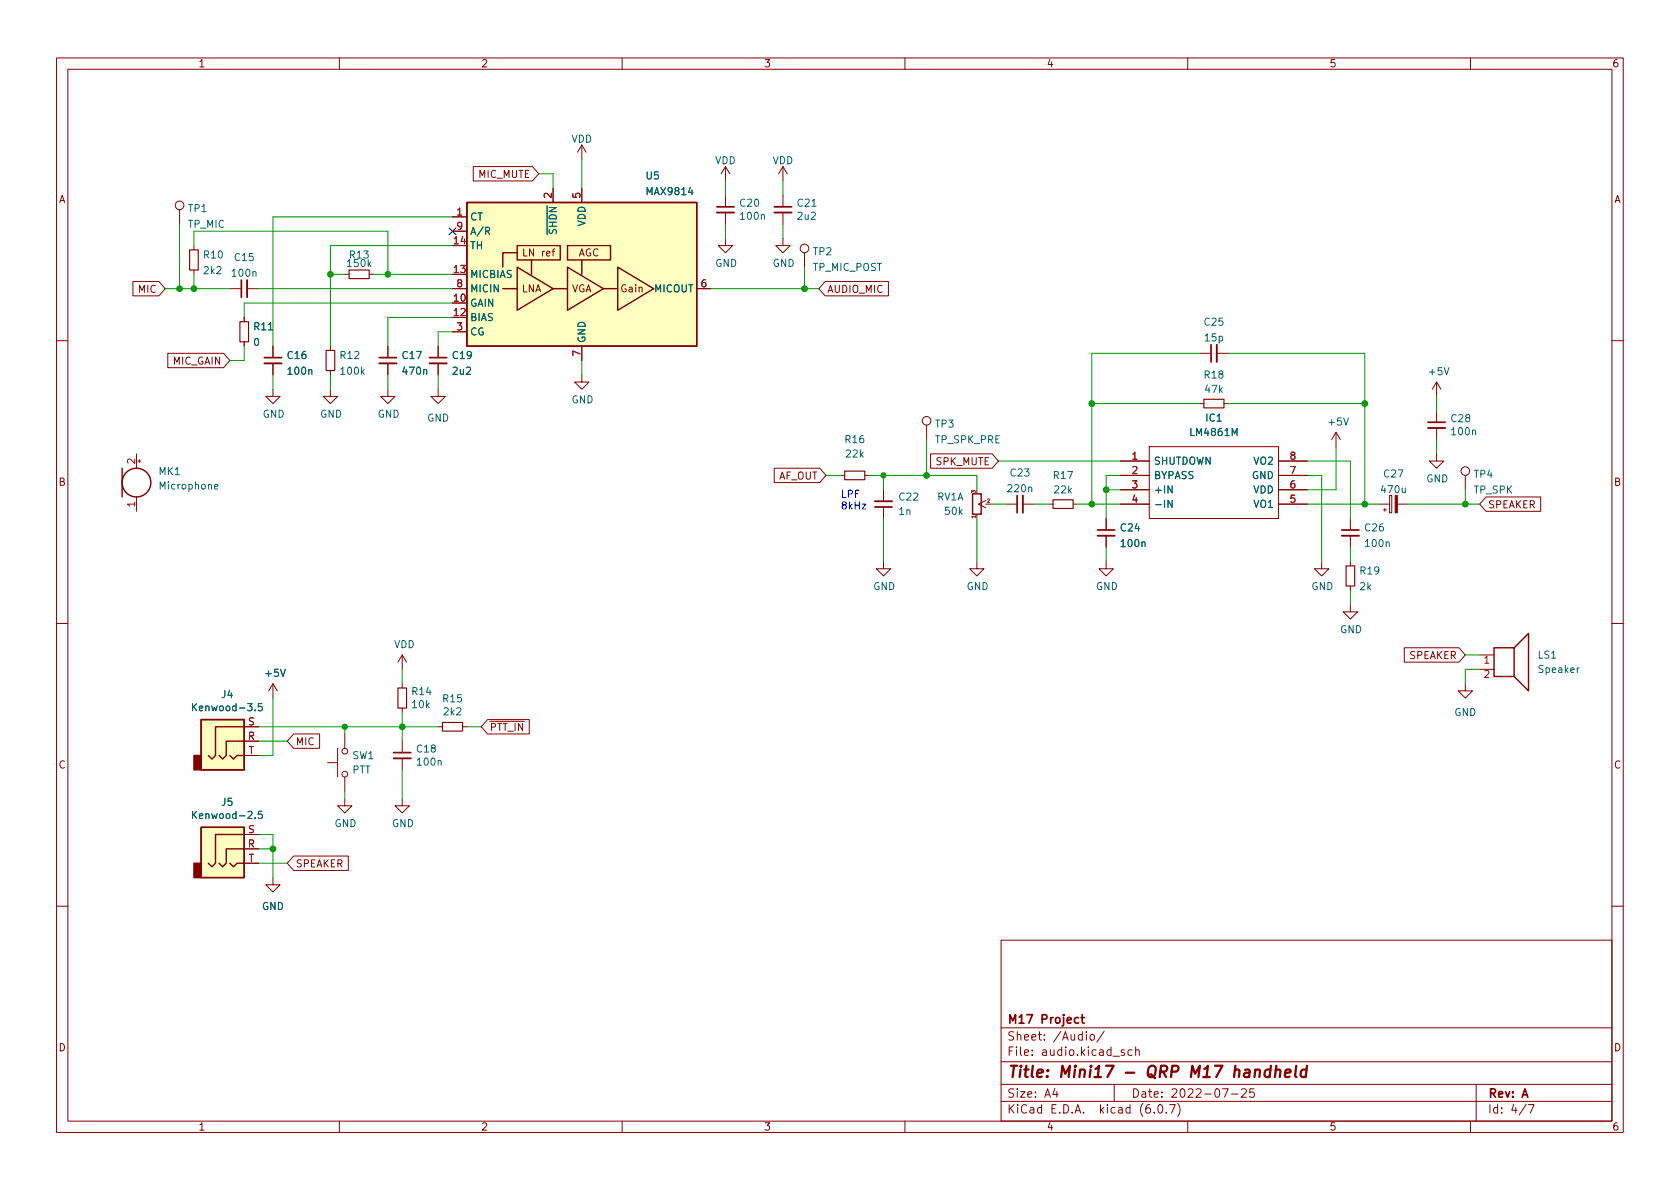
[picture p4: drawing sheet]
<svg xmlns="http://www.w3.org/2000/svg" width="297mm" height="210mm" viewBox="0 0 297 210" stroke-linecap="round" stroke-linejoin="round" font-family="sans-serif">
<g fill="none" stroke="#840000" stroke-width=".18">
<path d="M10 10.2h277v190.1h-277zM12 12.2h273v186.1h-273zM60 10.2v2M110 10.2v2M160 10.2v2M210 10.2v2M260 10.2v2M31.7 37.1v2.5M80 38.3h2.5M83.7 29.5h10.4l1.1 1.2-1.1 1.3h-10.4zM97.8 33.3v2.5M102.9 25.6l-.8 1.3"/>
<path d="M102.9 25.6v2.6M102.9 33.3v2.5M102.9 25.6l.7 1.3M128.3 29.5v2.5M128.3 34.5v1.9M128.3 37.6v2M128.3 29.5l-.8 1.2M128.3 29.5l.7 1.2M138.4 29.5v2.5M138.4 34.5v1.9M138.4 37.6v2M138.4 29.5l-.7 1.2"/>
<path d="M138.4 29.5l.8 1.2M23.5 49.8h4.6l1.1 1.2-1.1 1.3h-4.6zM34.3 43.4v.8M34.3 47.7v.8M40.6 51h1.9M43.2 56.1v.8M43.7 51h2M61 48.5h.7M65.3 48.5h.7M80 58.7h2.5M80 51h2.5M80 40.9h2.5"/>
<path d="M123.2 51h2.5M128.3 42.2v1.2h1.2l-1.2 1.3-1.3-1.3h1.3M138.4 42.2v1.2h1.3l-1.3 1.3-1.2-1.3h1.2M142.2 44.7v2.5M145.9 49.8h11.2v2.5h-11.2l-1.1-1.3zM10 60.2h2M29.7 62.5h9.8l1.1 1.2-1.1 1.3h-9.8zM43.2 60.4v.8M48.3 68.8v1.3h1.2l-1.2 1.3-1.3-1.3h1.3M48.3 61.2v1.9M48.3 64.3v2M58.4 68.8v1.3h1.3l-1.3 1.3-1.3-1.3h1.3"/>
<path d="M58.4 61.2v.8M58.4 65.5v.8M68.6 68.8v1.3h1.2l-1.2 1.3-1.3-1.3h1.3M68.6 61.2v1.9M68.6 64.3v2M77.5 68.8v1.3h1.2l-1.2 1.3-1.3-1.3h1.3M77.5 61.2v1.9M77.5 64.3v2M102.9 66.3v1.3h1.2l-1.2 1.2-1.3-1.2h1.3M102.9 61.2v2.5M163.8 75.2v2.5M203.2 79h22.9v12.7h-22.9z"/>
<path d="M212.1 62.5h1.9M212.1 71.4h.8M215.1 62.5h2.1M216.4 71.4h.8M236.2 76.4l-.7 1.3M236.2 76.4v2.6M236.2 76.4l.8 1.3M254 67.6v2.5M254 72.6v1.9M254 75.7v2M254 67.6l-.8 1.2M254 67.6l.8 1.2"/>
<path d="M285 60.2h2M24.1 80.3v2.5M24.1 87.9v2.5M24.4 81.5h.5M24.6 81.3v.5M136.9 82.8h8l1.1 1.3-1.1 1.2h-8zM148.6 84.1h.8M152.9 84.1h.8M156.2 99.3v1.3h1.3l-1.3 1.2-1.3-1.2h1.3M156.2 86.6v2M156.2 89.8v1.9M164.5 80.3h10.9l1.1 1.2-1.1 1.3h-10.9z"/>
<path d="M172.7 99.3v1.3h1.3l-1.3 1.2-1.3-1.2h1.3M174.3 88.5l-1.3 .6 1.3 .7M177.8 89.1h1.9M180.8 89.1h2.1M185.4 89.1h.8M189.7 89.1h.8M195.6 99.3v1.3h1.2l-1.2 1.2-1.3-1.2h1.3M195.6 91.7v1.9M195.6 94.7v2.1M198.1 89.1h5.1M198.1 81.5h5.1M198.1 84.1h5.1"/>
<path d="M198.1 86.6h5.1M226.1 89.1h5M226.1 81.5h5M226.1 84.1h5M226.1 86.6h5M233.7 99.3v1.3h1.2l-1.2 1.2-1.3-1.2h1.3M238.8 91.7v1.9M238.8 94.7v2.1M238.8 99.3v.8M243.8 89.1h1.9M244.6 90.2h.5M244.9 89.9v.5"/>
<path d="M245.7 87.6h.4v3.1h-.4zM247.1 89.1h1.8M254 80.3v1.2h1.3l-1.3 1.3-1.3-1.3h1.3M259.1 84.1v2.5M262.7 87.9h9.7v2.5h-9.7l-1.1-1.3zM10 110.2h2M71.1 115.8v2.6M71.1 115.8l-.7 1.3M71.1 115.8l.8 1.3M238.8 106.9v1.3h1.2l-1.2 1.3-1.3-1.3h1.3M238.8 103.6v.8M248.3 114.5h9.7l1.1 1.3-1.1 1.3h-9.7z"/>
<path d="M261.6 115.8h2.6M261.6 118.4h2.6M285 110.2h2M43.2 131.1h2.5M43.2 128.5h2.5M43.2 133.6h2.5M48.3 120.9l-.8 1.3M48.3 120.9v2.5M48.3 120.9l.7 1.3M51.9 129.8h4.6v2.5h-4.6l-1.1-1.2zM57.9 134.9h1.8M59.7 132.3v5.1"/>
<path d="M61 129.8v2.5M61 137.4v2.5M71.1 120.9v.8M71.1 125.2v.8M71.1 131.1v1.9M71.1 134.1v2M77.5 128.5h.7M81.8 128.5h.7M86.2 127.2h7.4v2.6h-7.4l-1.1-1.3zM259.1 120.9v1.3h1.2l-1.2 1.2-1.3-1.2h1.3M43.2 150.1h2.5M43.2 147.6h2.5"/>
<path d="M43.2 152.6h2.5M48.3 155.2v1.3h1.2l-1.2 1.2-1.3-1.2h1.3M51.9 151.4h9.7v2.5h-9.7l-1.1-1.3zM61 141.2v1.3h1.2l-1.2 1.3-1.3-1.3h1.3M71.1 141.2v1.3h1.3l-1.3 1.3-1.3-1.3h1.3M10 160.2h2M177 166.3h108v32h-108zM285 160.2h2M60 198.3v2M110 198.3v2M160 198.3v2M177 194.8h108"/>
<path d="M177 191.8h108M177 187.8h108M177 181.8h108M186.5 192.5l-.4 1h1M186.9 193v1M192.1 182.4v.2M192.1 182.9v1M192.8 183.1l.2-.2 .4 .2 .1 .5-.1 .3h-.4l-.2-.1zM195.2 182.4l-1.3 1.9M197 191.8v3M198.8 185.7l-.4-.1-.2 .2 .1 .3 .5 .1v.4h-.6M200.1 185.7l-.4-.1-.3 .3v.4l.2 .3h.5"/>
<path d="M200.8 185.8l.2-.2 .4 .1v.9M200.8 185.1v1.5M204.1 196.7v.1M204.9 195.4l.2-.1a.81 .81 0 0 1 .6 .7 .81 .81 0 0 1-.3 .8h-.2a.81 .81 0 0 1-.6-.6 .81 .81 0 0 1 .3-.8zM206.2 196.7v.1M206.8 195.3h1l-.7 1.5M208.2 195.1a1.72 1.72 0 0 1 0 2.3M210 198.3v2M216.1 192.5h1l-.6 1.5M217.7 193.5h1.2M219.5 192.7l.6-.2 .2 .2 .1 .3-1 1h1M221.7 192.5h-.7l-.1 .7 .2-.1 .5 .1 .2 .2-.1 .5-.2 .1-.6-.1"/>
<path d="M260 198.3v2M261 191.8v6.5M269.9 195.3l-1.3 1.9M270.2 195.3h1l-.6 1.5"/>
<circle cx="31.7" cy="36.3" r=".76"/>
<circle cx="142.2" cy="43.9" r=".76"/>
<circle cx="163.8" cy="74.4" r=".76"/>
<circle cx="259.1" cy="83.3" r=".76"/>
<circle cx="61" cy="136.9" r=".51"/>
<circle cx="61" cy="132.8" r=".51"/>
</g>
<path d="M224.6 189.2a.66 .66 0 0 0-1 .3v.6l.1 .3 .2 .1 .6-.1M224.7 188.5l-.2 2M225.6 189.3a.49 .49 0 0 1 .8 .1l-.1 1.1M225.7 188.5l-.3 2M227.2 189.8l1-.2-.1-.4-.1-.1-.6 .1-.2 1 .2 .3 .6-.1M229.2 188.5l-.2 1.7 .2 .3M231 189.2a.66 .66 0 0 0-1 .3l-.1 .6 .2 .3 .2 .1 .6-.1M231.1 188.5l-.3 2" fill="none" stroke="#840000" stroke-width=".4"/>
<g fill="none" stroke="#840000" stroke-width=".3">
<path d="M126.7 36.6h3.1M136.9 36.6h3.1M42.7 49.5v3.1M46.7 63.2h3.1M67.1 63.2h3M75.9 63.2h3.1M214.1 61v3M252.5 74.7h3M154.7 89.7h3M179.8 87.6v3.1M194.1 93.7h3M237.2 93.7h3.1"/>
<path d="M69.6 133.1h3M191.1 179.9h.6M191.3 179.4v1.3l.4 .2M190.7 180l-.4-.1-.3 .3v.4l.1 .3h.6"/>
</g>
<g fill="none" stroke="#840000" stroke-width=".25">
<path d="M82.5 35.8h40.7v25.4h-40.7zM88.9 51h2.5M91.4 43.4h7.7v2.6h-7.7zM91.4 44.7h-2.5v2.5M91.4 47.2l6.4 3.8-6.4 3.9zM94 46v2.5M97.8 51h2.5M100.3 43.4h7.6v2.6h-7.6zM100.3 47.2l6.4 3.8-6.4 3.9zM102.9 46v2.5M106.7 51h2.5M109.2 47.2l6.4 3.8-6.4 3.9z"/>
<path d="M21.6 82.8v5.1M172 87.3h1.5v3.6h-1.5zM264.2 114.5h3.5v5.1h-3.5zM267.7 114.5l2.6-2.5v10.2l-2.6-2.6M35.6 127.2h7.6v8.9h-7.6zM40.6 133.6l.7 .6 .6-.6h1.3M43.2 131.1h-3.2v2.5l-.6 .6-.7-.6M43.2 128.5h-5.1v5.1l-.6 .6-.7-.6M35.6 146.3h7.6v8.9h-7.6zM40.6 152.6l.7 .7 .6-.7h1.3M43.2 150.1h-3.2v2.5l-.6 .7-.7-.7M43.2 147.6h-5.1v5l-.6 .7-.7-.7"/>
<circle cx="24.1" cy="85.3" r="2.54"/>
</g>
<g fill="#ffffc2" stroke="#ffffc2" stroke-width=".18">
<path d="M35.6 127.2h7.6v8.9h-7.6z"/>
<path d="M35.6 146.3h7.6v8.9h-7.6z"/>
<path d="M82.5 35.8h40.7v25.4h-40.7z"/>
</g>
<g fill="#840000" stroke="#840000" stroke-width=".25">
<path d="M34.3 133.6h1.3v2.5h-1.3z"/>
<path d="M34.3 152.6h1.3v2.6h-1.3z"/>
</g>
<path d="M85.9 40.9l.6-.1 .1-.2-.1-.3-.6-.1v1.3M86.2 40.9l.4 .6M37.9 86.1l.6-.2v-.2l-.4-.1-.2 .2 .1 .6h.5M207.2 88.5v1.2l-.7-1.2v1.2M34 124.4v1.3M34.8 124.4l-.8 .7M46.3 124.4h-.6v.6l.1-.1 .5 .1 .1 .1-.1 .5-.2 .1-.4-.1M34 143.5v1.2M34.8 143.5l-.8 .7M46.3 143.5h-.6v.6l.1-.1h.5l.1 .2-.1 .4-.2 .1-.4-.1" fill="none" stroke="#006464" stroke-width=".18"/>
<g fill="none" stroke="#840000" stroke-width=".33">
<path d="M126.7 37.6h3.1M136.9 37.6h3.1M43.7 49.5v3.1M46.7 64.3h3.1M67.1 64.3h3M75.9 64.3h3.1M215.1 61v3M252.5 75.7h3M154.7 88.6h3M180.8 87.6v3.1M194.1 94.7h3M237.2 94.7h3.1"/>
<path d="M69.6 134.1h3"/>
</g>
<path d="M33.5 44.2h1.6v3.5h-1.6zM42.4 56.9h1.5v3.5h-1.5zM61.7 47.7h3.6v1.6h-3.6zM57.7 62h1.5v3.5h-1.5zM212.9 70.6h3.5v1.5h-3.5zM149.4 83.3h3.5v1.5h-3.5zM186.2 88.4h3.5v1.5h-3.5zM238 100.1h1.5v3.5h-1.5zM70.4 121.7h1.5v3.5h-1.5zM78.2 127.8h3.6v1.5h-3.6z" fill="none" stroke="#840000" stroke-width=".2"/>
<path d="M246.7 87.6h.4v3.1h-.4z" fill="#840000" stroke="#840000" stroke-width=".18"/>
<g fill="none" stroke="#009600" stroke-width=".18">
<path d="M31.7 39.6v11.4M80 38.3h-31.7v22.9M95.2 30.7h2.6v2.6M102.9 28.2v5.1M128.3 32v2.5M128.3 39.6v2.6M138.4 32v2.5M138.4 39.6v2.6M29.2 51h11.4M34.3 43.4v-2.5h34.3v7.6M34.3 48.5v2.5M45.7 51h34.3"/>
<path d="M58.4 48.5h2.6M66 48.5h14M80 53.6h-36.8v2.5M80 43.4h-21.6v17.8M80 56.1h-11.4v5.1M80 58.7h-2.5v2.5M125.7 51h19.1M142.2 47.2v3.8M43.2 61.2v2.5h-2.6M48.3 66.3v2.5M58.4 66.3v2.5M68.6 66.3v2.5"/>
<path d="M77.5 66.3v2.5M102.9 63.7v2.6M163.8 77.7v6.4M193 71.4h19.1M212.1 62.5h-19.1v26.6M217.2 62.5h24.1v26.6M217.2 71.4h24.1M236.2 79v7.6h-5.1M254 70.1v2.5M254 77.7v2.6M146 84.1h2.6M153.7 84.1h19v2.5"/>
<path d="M156.2 84.1v2.5M156.2 91.7v7.6M172.7 91.7v7.6M175.3 89.1h2.5M176.5 81.5h21.6M182.9 89.1h2.5M190.5 89.1h7.6M195.6 96.8v2.5M195.6 86.6h2.5M198.1 84.1h-2.5v7.6M231.1 84.1h2.6v15.2M231.1 81.5h7.7v10.2"/>
<path d="M231.1 89.1h12.7M238.8 96.8v2.5M248.9 89.1h12.7M259.1 86.6v2.5M71.1 118.4v2.5M238.8 104.4v2.5M259.1 115.8h2.5M261.6 118.4h-2.5v2.5M45.7 128.5h31.8M45.7 131.1h5.1M48.3 123.4v10.2h-2.6M61 128.5v1.3"/>
<path d="M61 139.9v1.3M71.1 126v5.1M71.1 136.1v5.1M82.5 128.5h2.6M45.7 147.6h2.6v7.6M45.7 150.1h2.6M45.7 152.6h5.1"/>
</g>
<path d="M79.4 40.3l1.2 1.2M80.6 40.3l-1.2 1.2" fill="none" stroke="#000084" stroke-width=".18"/>
<g fill="#009600" stroke="#009600" stroke-width=".18">
<circle cx="34.3" cy="51" r=".51"/>
<circle cx="58.4" cy="48.5" r=".51"/>
<circle cx="31.8" cy="51" r=".51"/>
<circle cx="241.3" cy="89.1" r=".51"/>
<circle cx="241.3" cy="71.4" r=".51"/>
<circle cx="259.1" cy="89.1" r=".51"/>
<circle cx="61" cy="128.5" r=".46"/>
<circle cx="48.3" cy="150.1" r=".51"/>
<circle cx="71.1" cy="128.5" r=".51"/>
<circle cx="193" cy="71.4" r=".51"/>
<circle cx="193" cy="89.1" r=".51"/>
<circle cx="195.6" cy="86.6" r=".51"/>
<circle cx="68.6" cy="48.5" r=".51"/>
<circle cx="156.2" cy="84.1" r=".46"/>
<circle cx="163.8" cy="84.1" r=".51"/>
<circle cx="142.2" cy="51" r=".51"/>
</g>
<text font-size="2.8" fill="#840000" x="178" y="190.6">Title: Mini17 - QRP M17 handheld</text>
<g font-size="2.1" fill="#840000">
<text x="178" y="184">Sheet: /Audio/</text>
<text x="178" y="181">M17 Project</text>
<text x="178" y="186.7">File: audio.kicad_sch</text>
<text x="178" y="196.9">KiCad E.D.A. kicad (6.0.7)</text>
<text x="178" y="194.1">Size: A4</text>
<text x="200" y="194.1">Date: 2022-07-25</text>
<text x="263" y="194.1">Rev: A</text>
<text x="263" y="196.9">Id: 4/7</text>
</g>
<g font-size="1.8" fill="#840000">
<text x="35" y="11.9">1</text>
<text x="85" y="11.9">2</text>
<text x="135" y="11.9">3</text>
<text x="185" y="11.9">4</text>
<text x="235" y="11.9">5</text>
<text x="285" y="11.9">6</text>
<text x="10.3" y="35.9">A</text>
<text x="84.6" y="31.5">MIC_MUTE</text>
<text x="285.3" y="35.9">A</text>
<text x="92.7" y="45.3">LN ref</text>
<text x="102.2" y="45.3">AGC</text>
<text x="24.5" y="51.8">MIC</text>
<text x="92.2" y="51.7">LNA</text>
<text x="101" y="51.7">VGA</text>
<text x="109.8" y="51.7">Gain</text>
<text x="146.2" y="51.8">AUDIO_MIC</text>
<text x="30.6" y="64.5">MIC_GAIN</text>
<text x="165.5" y="82.3">SPK_MUTE</text>
<text x="10.3" y="85.9">B</text>
<text x="137.5" y="84.8">AF_OUT</text>
<text x="263.1" y="89.9">SPEAKER</text>
<text x="285.3" y="85.9">B</text>
<text x="249.1" y="116.5">SPEAKER</text>
<text x="52.2" y="131.8">MIC</text>
<text x="86.5" y="129.2">~{PTT_IN}</text>
<text x="10.3" y="135.9">C</text>
<text x="285.3" y="135.9">C</text>
<text x="52.2" y="153.4">SPEAKER</text>
<text x="10.3" y="185.9">D</text>
<text x="285.3" y="185.9">D</text>
<text x="35" y="199.9">1</text>
<text x="85" y="199.9">2</text>
<text x="135" y="199.9">3</text>
<text x="185" y="199.9">4</text>
<text x="235" y="199.9">5</text>
<text x="285" y="199.9">6</text>
</g>
<g font-size="1.8" fill="#006464">
<text x="101" y="25.2">VDD</text>
<text x="126.4" y="29">VDD</text>
<text x="136.6" y="29">VDD</text>
<text x="114.3" y="31.7">U5</text>
<text x="114.5" y="34.5">MAX9814</text>
<text x="33.2" y="40.3">TP_MIC</text>
<text x="33.3" y="37.5">TP1</text>
<text x="83.1" y="39">CT</text>
<text x="83.1" y="41.5">A/R</text>
<text x="103.5" y="40.1" transform="rotate(-90 103.5 40.1)">VDD</text>
<text x="130.9" y="36.5">C20</text>
<text x="131.1" y="38.9">100n</text>
<text x="141.1" y="36.5">C21</text>
<text x="141.1" y="38.9">2u2</text>
<text x="36.1" y="45.7">R10</text>
<text x="41.6" y="46.2">C15</text>
<text x="61.5" y="47.2">150k</text>
<text x="61.9" y="45.7">R13</text>
<text x="83.1" y="44.1">TH</text>
<text x="98.4" y="42.7" transform="rotate(-90 98.4 42.7)">~{SHDN}</text>
<text x="126.4" y="47.2">GND</text>
<text x="136.6" y="47.2">GND</text>
<text x="143.7" y="47.9">TP_MIC_POST</text>
<text x="143.8" y="45.1">TP2</text>
<text x="36.1" y="48.5">2k2</text>
<text x="41.2" y="48.9">100n</text>
<text x="83.1" y="49.1">MICBIAS</text>
<text x="83.1" y="51.7">MICIN</text>
<text x="115.7" y="51.7">MICOUT</text>
<text x="45" y="58.4">R11</text>
<text x="83.1" y="54.2">GAIN</text>
<text x="83.1" y="56.8">BIAS</text>
<text x="83.1" y="59.3">CG</text>
<text x="213" y="57.6">C25</text>
<text x="44.9" y="61.2">0</text>
<text x="50.9" y="63.5">C16</text>
<text x="60.2" y="63.5">R12</text>
<text x="71.2" y="63.5">C17</text>
<text x="80.1" y="63.5">C19</text>
<text x="103.5" y="60.7" transform="rotate(-90 103.5 60.7)">GND</text>
<text x="213.1" y="60.4">15p</text>
<text x="51" y="66.2">100n</text>
<text x="60.4" y="66.2">100k</text>
<text x="71.4" y="66.2">470n</text>
<text x="80.1" y="66.2">2u2</text>
<text x="101" y="71.3">GND</text>
<text x="213" y="66.9">R18</text>
<text x="213.2" y="69.5">47k</text>
<text x="252.8" y="66.3">+5V</text>
<text x="46.4" y="73.9">GND</text>
<text x="56.6" y="73.9">GND</text>
<text x="66.7" y="73.9">GND</text>
<text x="75.5" y="74.5">GND</text>
<text x="165.4" y="75.6">TP3</text>
<text x="210.6" y="77.1">LM4861M</text>
<text x="213.3" y="74.5">IC1</text>
<text x="235" y="75.2">+5V</text>
<text x="256.6" y="74.6">C28</text>
<text x="256.8" y="77">100n</text>
<text x="149.5" y="78.4">R16</text>
<text x="149.7" y="80.9">22k</text>
<text x="165.4" y="78.4">TP_SPK_PRE</text>
<text x="204" y="82.2">SHUTDOWN</text>
<text x="221.8" y="82.2">VO2</text>
<text x="28.1" y="84">MK1</text>
<text x="28.4" y="86.5">Microphone</text>
<text x="159.1" y="88.5">C22</text>
<text x="165.7" y="88.5">RV1A</text>
<text x="178.3" y="87">220n</text>
<text x="178.7" y="84.3">C23</text>
<text x="186.3" y="84.7">R17</text>
<text x="186.5" y="87.2">22k</text>
<text x="204" y="84.7">BYPASS</text>
<text x="204" y="87.2">+IN</text>
<text x="204" y="89.8">-IN</text>
<text x="221.4" y="84.7">GND</text>
<text x="221.6" y="87.2">VDD</text>
<text x="221.8" y="89.8">VO1</text>
<text x="244.4" y="87.2">470u</text>
<text x="244.8" y="84.4">C27</text>
<text x="252.2" y="85.3">GND</text>
<text x="260.6" y="87.3">TP_SPK</text>
<text x="260.7" y="84.5">TP4</text>
<text x="159" y="91">1n</text>
<text x="167.2" y="91">50k</text>
<text x="198.2" y="94">C24</text>
<text x="241.4" y="94">C26</text>
<text x="198.4" y="96.7">100n</text>
<text x="240.6" y="101.6">R19</text>
<text x="241.5" y="96.7">100n</text>
<text x="154.4" y="104.3">GND</text>
<text x="170.9" y="104.3">GND</text>
<text x="193.7" y="104.3">GND</text>
<text x="231.8" y="104.3">GND</text>
<text x="240.5" y="104.3">2k</text>
<text x="236.9" y="112">GND</text>
<text x="47" y="119.7">+5V</text>
<text x="69.6" y="114.6">VDD</text>
<text x="272" y="116.5">LS1</text>
<text x="272.2" y="119">Speaker</text>
<text x="34.7" y="125.7">Kenwood-3.5</text>
<text x="39.2" y="123.4">J4</text>
<text x="72.9" y="122.9">R14</text>
<text x="72.9" y="125.2">10k</text>
<text x="78.4" y="124.2">R15</text>
<text x="78.5" y="126.5">2k2</text>
<text x="257.1" y="126.6">GND</text>
<text x="62.2" y="136.8">PTT</text>
<text x="62.3" y="134.2">SW1</text>
<text x="73.8" y="133.1">C18</text>
<text x="73.9" y="135.4">100n</text>
<text x="39.2" y="142.5">J5</text>
<text x="34.7" y="144.8">Kenwood-2.5</text>
<text x="59.1" y="146.2">GND</text>
<text x="69.3" y="146.2">GND</text>
<text x="46.3" y="160.9">GND</text>
</g>
<g font-size="1.8" fill="#a90000">
<text x="97.5" y="35" transform="rotate(-90 97.5 35)">2</text>
<text x="102.6" y="35" transform="rotate(-90 102.6 35)">5</text>
<text x="80.8" y="38.1">1</text>
<text x="80.8" y="40.6">9</text>
<text x="80.3" y="43.2">14</text>
<text x="80.3" y="53.3">10</text>
<text x="80.3" y="48.3">13</text>
<text x="80.8" y="50.8">8</text>
<text x="124" y="50.8">6</text>
<text x="80.3" y="55.9">12</text>
<text x="80.8" y="58.4">3</text>
<text x="102.6" y="63" transform="rotate(-90 102.6 63)">7</text>
<text x="23.9" y="82" transform="rotate(-90 23.9 82)">2</text>
<text x="200.2" y="81.3">1</text>
<text x="200.2" y="83.8">2</text>
<text x="228.1" y="83.8">7</text>
<text x="228.1" y="81.3">8</text>
<text x="23.9" y="89.6" transform="rotate(-90 23.9 89.6)">1</text>
<text x="200.2" y="86.4">3</text>
<text x="200.2" y="88.9">4</text>
<text x="228.1" y="88.9">5</text>
<text x="228.1" y="86.4">6</text>
<text x="262.4" y="117.3">1</text>
<text x="262.4" y="119.9">2</text>
<text x="43.8" y="130.8">R</text>
<text x="43.9" y="128.3">S</text>
<text x="43.9" y="133.3">T</text>
<text x="43.8" y="149.9">R</text>
<text x="43.9" y="147.3">S</text>
<text x="43.9" y="152.4">T</text>
</g>
<g font-size="1.8" fill="#0000c2">
<text x="148.6" y="88">LPF</text>
<text x="148.6" y="90.1">8kHz</text>
</g>
<g font-size=".9" fill="#a90000">
<text x="172.5" y="87.2" transform="rotate(-90 172.5 87.2)">3</text>
<text x="174.5" y="88.9">2</text>
<text x="172.5" y="91.6" transform="rotate(-90 172.5 91.6)">1</text>
</g>
</svg>
